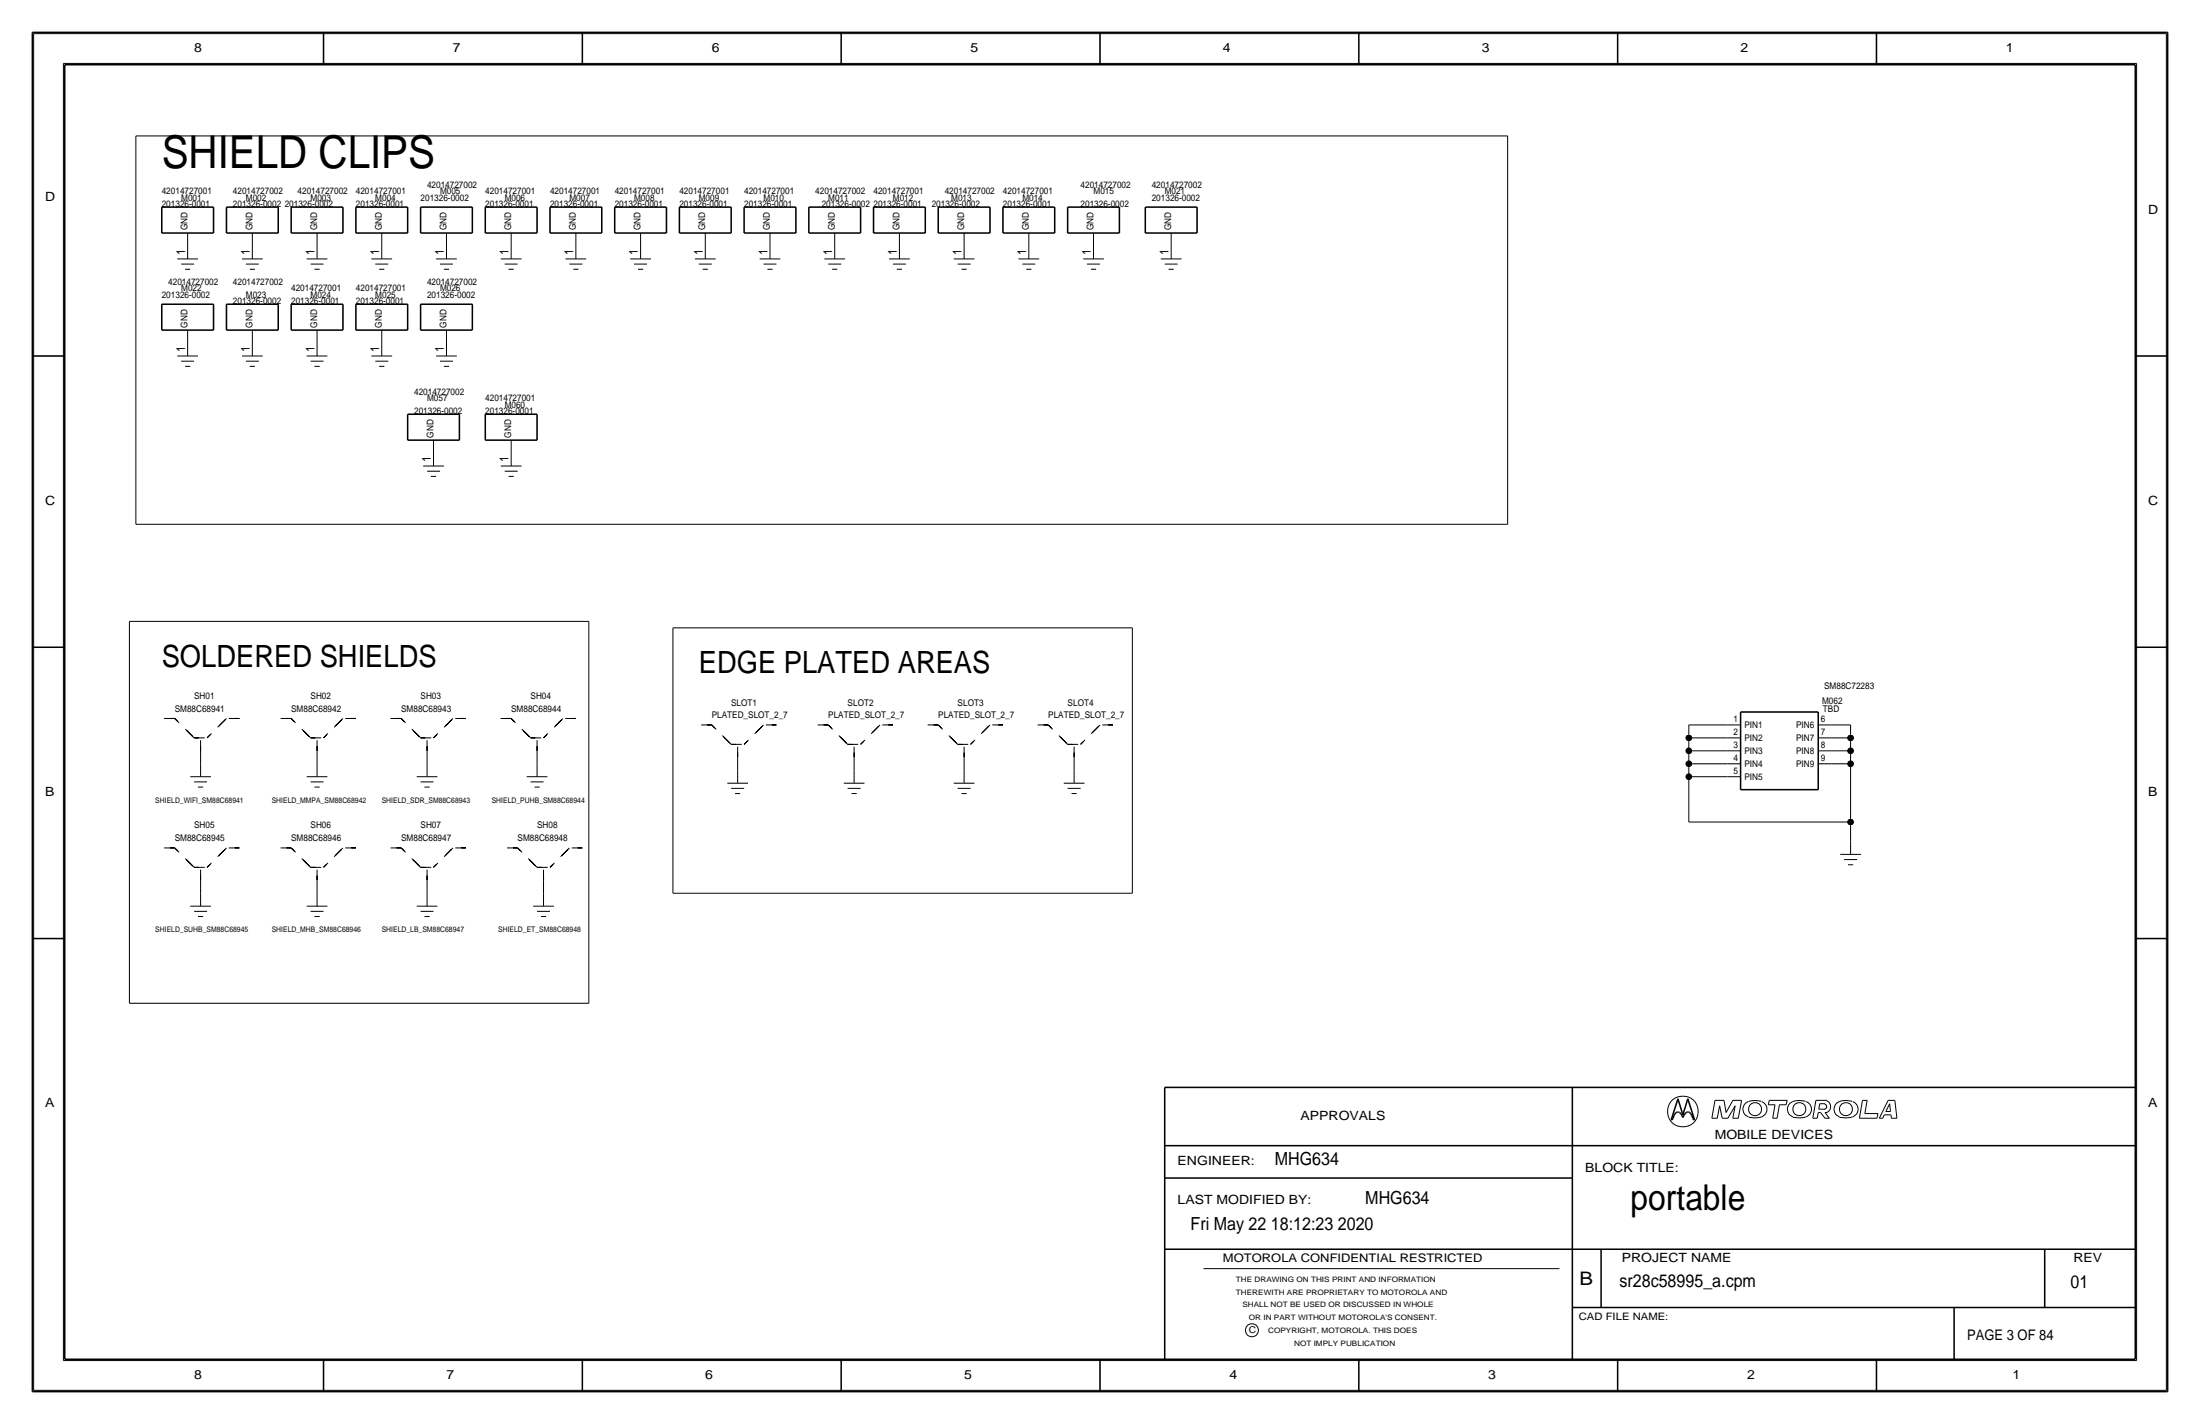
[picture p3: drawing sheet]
<svg xmlns="http://www.w3.org/2000/svg" width="432mm" height="279mm" viewBox="0 0 432 279" stroke-linecap="round" stroke-linejoin="round" font-family="sans-serif">
<g fill="none" stroke="#000" stroke-width=".2">
<path d="M6.6 6.6h418.6zM6.6 6.6v266.2zM12.4 12.4v254.6zM12.4 12.4h407zM419.4 12.4v254.6zM425.2 6.6v266.2zM26.7 26.7h269.2zM26.7 26.7v76.2zM295.9 26.7v76.2zM34.8 50.8h4.1zM35.6 51.8h2.5zM36.3 52.8h1z"/>
<path d="M36.8 48.3v2.5zM36.8 45.7v2.6zM47.5 50.8h4.1zM48.3 51.8h2.5zM49 52.8h1zM49.5 48.3v2.5zM49.5 45.7v2.6zM60.2 50.8h4.1zM61 51.8h2.5zM61.7 52.8h1zM62.2 48.3v2.5zM62.2 45.7v2.6z"/>
<path d="M72.9 50.8h4.1zM73.7 51.8h2.5zM74.4 52.8h1zM74.9 48.3v2.5zM74.9 45.7v2.6zM85.6 50.8h4.1zM86.4 51.8h2.5zM87.1 52.8h1zM87.6 45.7v2.6zM87.6 48.3v2.5zM98.3 50.8h4.1zM99.1 51.8h2.5z"/>
<path d="M99.8 52.8h1zM100.3 48.3v2.5zM100.3 45.7v2.6zM111 50.8h4.1zM111.8 51.8h2.5zM112.5 52.8h1zM113 48.3v2.5zM113 45.7v2.6zM123.7 50.8h4.1zM124.5 51.8h2.5zM125.2 52.8h1zM125.7 48.3v2.5z"/>
<path d="M125.7 45.7v2.6zM136.4 50.8h4.1zM137.2 51.8h2.5zM137.9 52.8h1zM138.4 45.7v2.6zM138.4 48.3v2.5zM149.1 50.8h4.1zM149.9 51.8h2.5zM150.6 52.8h1zM151.1 48.3v2.5zM151.1 45.7v2.6zM161.8 50.8h4.1z"/>
<path d="M162.6 51.8h2.5zM163.3 52.8h1zM163.8 48.3v2.5zM163.8 45.7v2.6zM174.5 50.8h4.1zM175.3 51.8h2.5zM176 52.8h1zM176.5 48.3v2.5zM176.5 45.7v2.6zM187.2 50.8h4.1zM188 51.8h2.5zM188.7 52.8h1z"/>
<path d="M189.2 48.3v2.5zM189.2 45.7v2.6zM199.9 50.8h4.1zM200.7 51.8h2.5zM201.4 52.8h1zM201.9 48.3v2.5zM201.9 45.7v2.6zM212.6 50.8h4.1zM213.4 51.8h2.5zM214.1 52.8h1zM214.6 48.3v2.5zM214.6 45.7v2.6z"/>
<path d="M227.8 50.8h4.1zM228.6 51.8h2.5zM229.4 52.8h1zM229.9 45.7v2.6zM229.9 48.3v2.5zM34.8 69.8h4.1zM35.6 70.9h2.5zM36.3 71.9h1zM36.8 67.3v2.5zM36.8 64.8v2.5zM47.5 69.8h4.1zM48.3 70.9h2.5z"/>
<path d="M49 71.9h1zM49.5 67.3v2.5zM49.5 64.8v2.5zM60.2 69.8h4.1zM61 70.9h2.5zM61.7 71.9h1zM62.2 67.3v2.5zM62.2 64.8v2.5zM72.9 69.8h4.1zM73.7 70.9h2.5zM74.4 71.9h1zM74.9 67.3v2.5z"/>
<path d="M74.9 64.8v2.5zM85.6 69.8h4.1zM86.4 70.9h2.5zM87.1 71.9h1zM87.6 67.3v2.5zM87.6 64.8v2.5zM83.1 91.4h4zM83.8 92.5h2.6zM84.6 93.5h1zM85.1 88.9v2.5zM85.1 86.4v2.5zM98.3 91.4h4.1z"/>
<path d="M99.1 92.5h2.5zM99.8 93.5h1zM100.3 86.4v2.5zM100.3 88.9v2.5zM26.7 102.9h269.2zM25.4 121.9v74.9zM25.4 121.9h90.2zM115.6 121.9v74.9zM132.1 123.2h90.1zM132.1 123.2v52.1zM222.2 123.2v52.1zM37.3 152.4h4.1z"/>
<path d="M38.1 153.4h2.5zM38.9 154.4h1zM39.4 147.3v2.6zM39.4 149.9v2.5zM60.2 152.4h4.1zM61 153.4h2.5zM61.7 154.4h1zM62.2 149.9v2.5zM62.2 147.3v2.6zM81.8 152.4h4.1zM82.5 153.4h2.6zM83.3 154.4h1z"/>
<path d="M83.8 147.3v2.6zM83.8 149.9v2.5zM103.4 152.4h4zM104.1 153.4h2.6zM104.9 154.4h1zM105.4 147.3v2.6zM105.4 149.9v2.5zM142.7 153.7h4.1zM143.5 154.7h2.5zM144.3 155.7h1zM144.8 148.6v2.5zM144.8 151.1v2.6z"/>
<path d="M165.6 153.7h4.1zM166.4 154.7h2.5zM167.1 155.7h1zM167.6 148.6v2.5zM167.6 151.1v2.6zM187.2 153.7h4.1zM188 154.7h2.5zM188.7 155.7h1zM189.2 148.6v2.5zM189.2 151.1v2.6zM208.8 153.7h4.1zM209.6 154.7h2.5z"/>
<path d="M210.3 155.7h1zM210.8 148.6v2.5zM210.8 151.1v2.6zM331.5 142.2v2.6zM331.5 144.8v2.5zM331.5 147.3v2.6zM331.5 149.9v2.5zM331.5 152.4v8.9zM331.5 142.2h7.6zM331.5 144.8h7.6zM331.5 147.3h7.6zM331.5 149.9h7.6z"/>
<path d="M331.5 152.4h7.6zM339.1 149.9h2.5zM339.1 144.8h2.5zM339.1 142.2h2.5zM339.1 147.3h2.5zM339.1 152.4h2.5zM356.9 142.2h2.5zM356.9 144.8h2.5zM356.9 147.3h2.5zM356.9 149.9h2.5zM359.4 142.2h3.8zM359.4 149.9h3.8z"/>
<path d="M359.4 147.3h3.8zM359.4 144.8h3.8zM363.2 149.9v11.4zM363.2 147.3v2.6zM363.2 144.8v2.5zM363.2 142.2v2.6zM37.3 177.8h4.1zM38.1 178.8h2.5zM38.9 179.8h1zM39.4 175.3v2.5zM39.4 172.7v2.6zM60.2 177.8h4.1z"/>
<path d="M61 178.8h2.5zM61.7 179.8h1zM62.2 175.3v2.5zM62.2 172.7v2.6zM81.8 177.8h4.1zM82.5 178.8h2.6zM83.3 179.8h1zM83.8 172.7v2.6zM83.8 175.3v2.5zM104.6 177.8h4.1zM105.4 178.8h2.5zM106.2 179.8h1z"/>
<path d="M106.7 172.7v2.6zM106.7 175.3v2.5zM132.1 175.3h90.1zM331.5 161.3h31.7zM361.2 167.6h4.1zM361.9 168.7h2.6zM362.7 169.7h1zM363.2 161.3v3.8zM363.2 165.1v2.5zM25.4 196.8h90.2zM336 219.4h1.1zM336.6 215.9h1.8z"/>
<path d="M336.6 215.9l-.6 3.5zM337.5 217l-.4 2.4zM337.5 217l.5 2.4zM338 219.4h1.1zM338.4 215.9l.4 2.4zM340.1 219.4h1.1zM340.1 215.9h1.7zM340.1 215.9l-1.3 2.4zM340.6 217l-1.5 2.4zM340.6 217l-.5 2.4zM341.8 215.9l-.6 3.5zM343.1 216.2a1.6 1.6 0 0 0-1 1.5 1.6 1.6 0 0 0 1.1 1.5"/>
<path d="M345.7 216.1h-.2a4 4 0 0 0-2.3 .1M345.7 216.2a1.59 1.59 0 0 1 1.1 1.5 1.59 1.59 0 0 1-1.1 1.5l-1.4 .1-1.1-.1M347.1 216.8h1.3zM347.3 215.9l-.2 .9zM347.3 215.9h3.5zM347.9 219.4h.9zM348.4 216.8l-.5 2.6zM349.2 216.8l-.4 2.6zM349.2 216.8h1.4zM350.8 215.9l-.2 .9zM354.4 216.1a3.1 3.1 0 0 0-3.3 .7 1.62 1.62 0 0 0 .8 2.4M354.4 219.2l-1.4 .1-1.1-.1"/>
<path d="M354.5 216.2a1.59 1.59 0 0 1 1 1.5 1.59 1.59 0 0 1-1 1.5M355.8 219.4h.9zM356.4 215.9l-.6 3.5zM356.4 215.9h2.2zM356.9 218.3l-.2 1.1zM356.9 218.3h.4zM357 217.6h1.2zM357.2 216.6l-.2 1zM357.2 216.6h1zM357.3 218.3l.9 1.1zM358.1 216.7a.5 .5 0 0 1 .4 .4 .5 .5 0 0 1-.4 .5M358.2 219.4h.9z"/>
<path d="M358.2 218.3l.9 1.1zM358.2 218.3h.4zM358.5 216a1.24 1.24 0 0 1 .8 1.1 1.24 1.24 0 0 1-.8 1.2M363.5 216.1a3.1 3.1 0 0 0-3.3 .7 1.62 1.62 0 0 0 .8 2.4M363.6 219.2l-1.4 .1-1.2-.1M363.6 216.2a1.59 1.59 0 0 1 1.1 1.5 1.59 1.59 0 0 1-1.1 1.5M364.9 219.4h3.5zM365.6 215.9l-.7 3.5zM365.6 215.9h.9zM366 218.5h2.6zM366.5 215.9l-.5 2.6zM368.6 218.5l-.2 .9z"/>
<path d="M368.9 219.4h.6zM369.8 218.7h1.3zM369.8 218.7l-.3 .7zM370.1 218.1h.9zM370.6 215.9l-1.7 3.5zM370.6 215.9h1.3zM370.9 216.6l-.8 1.5zM370.9 216.6l.1 1.5zM371.1 218.7l.1 .7zM371.2 219.4h1.1zM371.9 215.9l.4 3.5zM236.2 248.9h69.9z"/>
<path d="M6.6 272.8h418.6zM12.4 267h407z"/>
<circle cx="330.3" cy="218.1" r="3"/>
<circle cx="344.5" cy="217.6" r="1.28"/>
<circle cx="353.2" cy="217.6" r="1.28"/>
<circle cx="362.3" cy="217.6" r="1.28"/>
<circle cx="245.7" cy="261" r="1.28"/>
</g>
<g fill="#000" stroke="#000" stroke-width=".2">
<circle cx="331.5" cy="147.3" r=".56"/>
<circle cx="331.5" cy="149.9" r=".56"/>
<circle cx="331.5" cy="144.8" r=".56"/>
<circle cx="331.5" cy="152.4" r=".56"/>
<circle cx="363.2" cy="147.3" r=".56"/>
<circle cx="363.2" cy="149.9" r=".56"/>
<circle cx="363.2" cy="144.8" r=".56"/>
<circle cx="363.2" cy="161.3" r=".56"/>
</g>
<g fill="none" stroke="#000" stroke-width=".3">
<path d="M6.3 6.4v266.7zM6.4 6.4h419zM12.7 12.7h406.4zM12.7 12.7v254zM63.5 6.4v6.3zM114.3 6.4v6.3zM165.1 6.4v6.3zM215.9 6.3v6.4zM266.7 6.4v6.3zM317.5 6.4v6.3zM368.3 6.4v6.3zM419.1 12.7v254z"/>
<path d="M425.4 6.4v266.7zM31.7 59.7v5.1zM31.7 40.6v5.1zM31.7 45.7h10.2zM31.8 59.7h10.1zM31.8 40.6h10.1zM41.9 59.7v5.1zM41.9 40.6v5.1zM44.4 59.7v5.1zM44.4 40.6v5.1zM44.4 45.7h10.2zM44.5 59.7h10.1z"/>
<path d="M44.5 40.6h10.1zM54.6 59.7v5.1zM54.6 40.6v5.1zM57.1 59.7v5.1zM57.1 40.6v5.1zM57.1 45.7h10.2zM57.2 59.7h10.1zM57.2 40.6h10.1zM67.3 59.7v5.1zM67.3 40.6v5.1zM69.8 59.7v5.1zM69.8 40.6v5.1z"/>
<path d="M69.8 45.7h10.2zM69.9 59.7h10.1zM69.9 40.6h10.1zM80 59.7v5.1zM80 40.6v5.1zM82.5 59.7h10.2zM82.5 40.6h10.2zM82.5 59.7v5.1zM82.5 40.6v5.1zM82.5 45.7h10.2zM92.7 59.7v5.1zM92.7 40.6v5.1z"/>
<path d="M95.2 40.6h10.2zM95.2 40.6v5.1zM95.2 45.7h10.2zM105.4 40.6v5.1zM107.9 40.6h10.2zM107.9 40.6v5.1zM107.9 45.7h10.2zM118.1 40.6v5.1zM120.6 40.6h10.2zM120.6 40.6v5.1zM120.6 45.7h10.2zM130.8 40.6v5.1z"/>
<path d="M133.3 40.6h10.2zM133.3 40.6v5.1zM133.3 45.7h10.2zM143.5 40.6v5.1zM146 40.6h10.2zM146 40.6v5.1zM146 45.7h10.2zM156.2 40.6v5.1zM158.7 40.6h10.2zM158.7 40.6v5.1zM158.7 45.7h10.2zM168.9 40.6v5.1z"/>
<path d="M171.4 40.6h10.2zM171.4 40.6v5.1zM171.4 45.7h10.2zM181.6 40.6v5.1zM184.1 40.6h10.2zM184.1 40.6v5.1zM184.1 45.7h10.2zM194.3 40.6v5.1zM196.8 40.6h10.2zM196.8 40.6v5.1zM196.8 45.7h10.2zM207 40.6v5.1z"/>
<path d="M209.5 40.6h10.2zM209.5 40.6v5.1zM209.5 45.7h10.2zM219.7 40.6v5.1zM224.8 40.6h10.1zM224.8 40.6v5.1zM224.8 45.7h10.2zM234.9 40.6v5.1zM6.3 69.8h6.4zM31.7 64.8h10.2zM44.4 64.8h10.2zM57.1 64.8h10.2z"/>
<path d="M69.8 64.8h10.2zM82.5 64.8h10.2zM419.1 69.8h6.3zM80 81.3v5.1zM80 86.4h10.2zM80 81.3h10.2zM90.2 81.3v5.1zM95.2 81.3h10.2zM95.2 81.3v5.1zM95.2 86.4h10.2zM105.4 81.3v5.1zM6.3 127h6.4z"/>
<path d="M341.6 139.7h15.3zM341.6 139.7v15.2zM356.9 139.7v15.2zM419.1 127h6.3zM341.6 154.9h15.3zM6.3 184.1h6.4zM419.1 184.1h6.3zM228.6 213.4v53.3zM228.6 213.4h190.5zM308.6 213.4v53.3zM328 219.7h.2zM328.4 219.4l-.2 .3z"/>
<path d="M328.6 218.8l-.2 .6zM328.8 218.5l-.2 .3zM329 218.3l.2-.1zM329 218.3l-.2 .2zM329.2 218.2h.2zM329.3 215.6l-1.3 4.1zM329.3 215.6l1 3.1zM329.4 218.2l.2 .1zM329.6 218.3l.3 .2zM329.9 218.5l.2 .3zM330.1 218.8l.2 .5zM330.5 218.8l-.2 .5z"/>
<path d="M330.8 218.5l-.3 .3zM331 218.3l-.2 .2zM331 218.3l.2-.1zM331.2 218.2h.2zM331.3 215.6l1.3 4.1zM331.3 215.6l-1 3.1zM331.4 218.2l.2 .1zM331.6 218.3l.2 .2zM331.8 218.5l.2 .3zM332 218.8l.3 .6zM332.3 219.4l.1 .3zM332.4 219.7h.2z"/>
<path d="M228.6 231.1h80zM228.6 224.8h190.5zM228.6 245.1h190.5zM308.6 256.5h110.5zM314.2 245.1v11.4zM383.5 256.5v10.2zM401.3 245.1v11.4zM6.4 273h419zM12.7 266.7h406.4zM63.5 266.7v6.4zM114.3 266.7v6.4zM165.1 266.7v6.4z"/>
<path d="M215.9 266.7v6.3zM266.7 266.7v6.4zM317.5 266.7v6.4zM368.3 266.7v6.4z"/>
</g>
<g fill="none" stroke="#000" stroke-width=".2" stroke-dasharray="2.1" stroke-linecap="butt">
<path d="M31.7 141h2.6zM34.3 141l3.8 3.8zM38.1 144.8h2.5zM39.4 144.8v2.5zM44.4 141h2.6zM44.4 141l-3.8 3.8zM54.6 141h2.5zM57.2 141l3.8 3.8zM61 144.8h2.5zM62.2 144.8v2.5zM67.3 141h2.5zM67.3 141l-3.8 3.8z"/>
<path d="M76.2 141h2.5zM78.7 141l3.8 3.8zM82.5 144.8h2.6zM83.8 144.8v2.5zM88.9 141l-3.8 3.8zM88.9 141h2.5zM97.8 141h2.5zM100.3 141l3.8 3.8zM104.1 144.8h2.6zM105.4 144.8v2.5zM110.5 141h2.5zM110.5 141l-3.8 3.8z"/>
<path d="M137.2 142.2h2.5zM139.7 142.2l3.8 3.8zM143.5 146h2.5zM144.8 146.1v2.5zM149.9 142.2l-3.9 3.9zM149.9 142.2h2.5zM160 142.2h2.6zM162.6 142.2l3.8 3.8zM166.4 146h2.5zM167.6 146.1v2.5zM172.7 142.2h2.6zM172.7 142.2l-3.8 3.9z"/>
<path d="M181.6 142.2h2.5zM184.1 142.2l3.9 3.8zM188 146h2.5zM189.2 146.1v2.5zM194.3 142.2l-3.8 3.9zM194.3 142.2h2.5zM203.2 142.2h2.5zM205.7 142.2l3.8 3.8zM209.5 146h2.6zM210.8 146.1v2.5zM215.9 142.2l-3.8 3.9zM215.9 142.2h2.5z"/>
<path d="M31.7 166.4h2.6zM34.3 166.4l3.8 3.8zM38.1 170.2h2.5zM39.4 170.2v2.5zM44.4 166.4h2.6zM44.4 166.4l-3.8 3.8zM54.6 166.4h2.5zM57.2 166.4l3.8 3.8zM61 170.2h2.5zM62.2 170.2v2.5zM67.3 166.4h2.5zM67.3 166.4l-3.8 3.8z"/>
<path d="M76.2 166.4h2.5zM78.7 166.4l3.8 3.8zM82.5 170.2h2.6zM83.8 170.2v2.5zM88.9 166.4l-3.8 3.8zM88.9 166.4h2.5zM99.1 166.4h2.5zM101.6 166.4l3.8 3.8zM105.4 170.2h2.5zM106.7 170.2v2.5zM111.8 166.4l-3.9 3.8zM111.8 166.4h2.5z"/>
</g>
<text font-size="8.9" x="31.7" y="33">SHIELD CLIPS</text>
<text font-size="7" x="320" y="237.5">portable</text>
<g font-size="6">
<text x="31.7" y="130.8">SOLDERED SHIELDS</text>
<text x="137.2" y="132.1">EDGE PLATED AREAS</text>
</g>
<text font-size="3.7" x="310" y="252.1">B</text>
<g font-size="3.5">
<text x="250.2" y="228.6">MHG634</text>
<text x="268" y="236.2">MHG634</text>
<text x="233.7" y="241.3">Fri May 22 18:12:23 2020</text>
<text x="317.9" y="252.6">sr28c58995_a.cpm</text>
<text x="406.4" y="252.7">01</text>
</g>
<text font-size="2.9" x="386.1" y="262.9">PAGE 3 OF 84</text>
<g font-size="2.5">
<text x="38.1" y="10.2">8</text>
<text x="88.9" y="10.2">7</text>
<text x="139.7" y="10.2">6</text>
<text x="190.5" y="10.2">5</text>
<text x="240" y="10.2">4</text>
<text x="290.8" y="10.2">3</text>
<text x="341.6" y="10.2">2</text>
<text x="393.7" y="10.2">1</text>
<text x="8.9" y="39.4">D</text>
<text x="421.6" y="41.9">D</text>
<text x="8.9" y="99.1">C</text>
<text x="421.6" y="99.1">C</text>
<text x="8.9" y="156.2">B</text>
<text x="421.6" y="156.2">B</text>
<text x="8.9" y="217.2">A</text>
<text x="255.3" y="219.7">APPROVALS</text>
<text x="421.6" y="217.2">A</text>
<text x="336.5" y="223.5">MOBILE DEVICES</text>
<text x="231.1" y="228.6">ENGINEER:</text>
<text x="311.1" y="229.9">BLOCK TITLE:</text>
<text x="231.1" y="236.2">LAST MODIFIED BY:</text>
<text x="318.3" y="247.5">PROJECT NAME</text>
<text x="407" y="247.6">REV</text>
<text x="38.1" y="270.5">8</text>
<text x="87.6" y="270.5">7</text>
<text x="138.4" y="270.5">6</text>
<text x="189.2" y="270.5">5</text>
<text x="241.3" y="270.5">4</text>
<text x="292.1" y="270.5">3</text>
<text x="342.9" y="270.5">2</text>
<text x="395" y="270.5">1</text>
</g>
<g font-size="2.4">
<text x="36.3" y="50" transform="rotate(-90 36.3 50)">1</text>
<text x="49" y="50" transform="rotate(-90 49 50)">1</text>
<text x="61.7" y="50" transform="rotate(-90 61.7 50)">1</text>
<text x="74.4" y="50" transform="rotate(-90 74.4 50)">1</text>
<text x="87.1" y="50" transform="rotate(-90 87.1 50)">1</text>
<text x="99.8" y="50" transform="rotate(-90 99.8 50)">1</text>
<text x="112.5" y="50" transform="rotate(-90 112.5 50)">1</text>
<text x="125.2" y="50" transform="rotate(-90 125.2 50)">1</text>
<text x="137.9" y="50" transform="rotate(-90 137.9 50)">1</text>
<text x="150.6" y="50" transform="rotate(-90 150.6 50)">1</text>
<text x="163.3" y="50" transform="rotate(-90 163.3 50)">1</text>
<text x="176" y="50" transform="rotate(-90 176 50)">1</text>
<text x="188.7" y="50" transform="rotate(-90 188.7 50)">1</text>
<text x="201.4" y="50" transform="rotate(-90 201.4 50)">1</text>
<text x="214.1" y="50" transform="rotate(-90 214.1 50)">1</text>
<text x="229.4" y="50" transform="rotate(-90 229.4 50)">1</text>
<text x="36.3" y="69" transform="rotate(-90 36.3 69)">1</text>
<text x="49" y="69" transform="rotate(-90 49 69)">1</text>
<text x="61.7" y="69" transform="rotate(-90 61.7 69)">1</text>
<text x="74.4" y="69" transform="rotate(-90 74.4 69)">1</text>
<text x="87.1" y="69" transform="rotate(-90 87.1 69)">1</text>
<text x="84.6" y="90.6" transform="rotate(-90 84.6 90.6)">1</text>
<text x="99.8" y="90.6" transform="rotate(-90 99.8 90.6)">1</text>
</g>
<text font-size="2.3" x="240" y="247.6">MOTOROLA CONFIDENTIAL RESTRICTED</text>
<text font-size="2" x="309.9" y="259.1">CAD FILE NAME:</text>
<g font-size="1.8">
<text x="31.8" y="38.1">42014727001</text>
<text x="31.8" y="40.6">201326-0001</text>
<text x="35.6" y="39.4">M001</text>
<text x="45.7" y="38.1">42014727002</text>
<text x="45.7" y="40.6">201326-0002</text>
<text x="48.3" y="39.4">M002</text>
<text x="55.9" y="40.6">201326-0002</text>
<text x="58.4" y="38.1">42014727002</text>
<text x="61" y="39.4">M003</text>
<text x="69.8" y="38.1">42014727001</text>
<text x="69.9" y="40.6">201326-0001</text>
<text x="73.7" y="39.4">M004</text>
<text x="82.6" y="39.4">201326-0002</text>
<text x="83.8" y="36.8">42014727002</text>
<text x="86.4" y="38.1">M005</text>
<text x="95.2" y="40.6">201326-0001</text>
<text x="95.3" y="38.1">42014727001</text>
<text x="99.1" y="39.4">M006</text>
<text x="108" y="40.6">201326-0001</text>
<text x="108" y="38.1">42014727001</text>
<text x="111.8" y="39.4">M007</text>
<text x="120.6" y="40.6">201326-0001</text>
<text x="120.6" y="38.1">42014727001</text>
<text x="124.5" y="39.4">M008</text>
<text x="133.3" y="40.6">201326-0001</text>
<text x="133.4" y="38.1">42014727001</text>
<text x="137.2" y="39.4">M009</text>
<text x="146" y="40.6">201326-0001</text>
<text x="146" y="38.1">42014727001</text>
<text x="149.9" y="39.4">M010</text>
<text x="160" y="38.1">42014727002</text>
<text x="161.3" y="40.6">201326-0002</text>
<text x="162.6" y="39.4">M011</text>
<text x="171.4" y="40.6">201326-0001</text>
<text x="171.4" y="38.1">42014727001</text>
<text x="175.3" y="39.4">M012</text>
<text x="182.9" y="40.6">201326-0002</text>
<text x="185.4" y="38.1">42014727002</text>
<text x="186.7" y="39.4">M013</text>
<text x="196.8" y="40.6">201326-0001</text>
<text x="196.8" y="38.1">42014727001</text>
<text x="200.7" y="39.4">M014</text>
<text x="212.1" y="40.6">201326-0002</text>
<text x="212.1" y="36.8">42014727002</text>
<text x="214.6" y="38.1">M015</text>
<text x="226.1" y="36.8">42014727002</text>
<text x="226.1" y="39.4">201326-0002</text>
<text x="228.6" y="38.1">M021</text>
<text x="36.8" y="45.2" transform="rotate(-90 36.8 45.2)">GND</text>
<text x="49.5" y="45.2" transform="rotate(-90 49.5 45.2)">GND</text>
<text x="62.2" y="45.2" transform="rotate(-90 62.2 45.2)">GND</text>
<text x="74.9" y="45.2" transform="rotate(-90 74.9 45.2)">GND</text>
<text x="87.6" y="45.2" transform="rotate(-90 87.6 45.2)">GND</text>
<text x="100.3" y="45.2" transform="rotate(-90 100.3 45.2)">GND</text>
<text x="113" y="45.2" transform="rotate(-90 113 45.2)">GND</text>
<text x="125.7" y="45.2" transform="rotate(-90 125.7 45.2)">GND</text>
<text x="138.4" y="45.2" transform="rotate(-90 138.4 45.2)">GND</text>
<text x="151.1" y="45.2" transform="rotate(-90 151.1 45.2)">GND</text>
<text x="163.8" y="45.2" transform="rotate(-90 163.8 45.2)">GND</text>
<text x="176.5" y="45.2" transform="rotate(-90 176.5 45.2)">GND</text>
<text x="189.2" y="45.2" transform="rotate(-90 189.2 45.2)">GND</text>
<text x="201.9" y="45.2" transform="rotate(-90 201.9 45.2)">GND</text>
<text x="214.6" y="45.2" transform="rotate(-90 214.6 45.2)">GND</text>
<text x="229.9" y="45.2" transform="rotate(-90 229.9 45.2)">GND</text>
<text x="31.8" y="58.4">201326-0002</text>
<text x="33" y="55.9">42014727002</text>
<text x="35.6" y="57.2">M022</text>
<text x="45.7" y="55.9">42014727002</text>
<text x="45.7" y="59.7">201326-0002</text>
<text x="48.3" y="58.4">M023</text>
<text x="57.2" y="59.7">201326-0001</text>
<text x="57.2" y="57.1">42014727001</text>
<text x="61" y="58.4">M024</text>
<text x="69.8" y="59.7">201326-0001</text>
<text x="69.9" y="57.2">42014727001</text>
<text x="73.7" y="58.4">M025</text>
<text x="83.8" y="55.9">42014727002</text>
<text x="83.8" y="58.4">201326-0002</text>
<text x="86.4" y="57.2">M026</text>
<text x="36.8" y="64.3" transform="rotate(-90 36.8 64.3)">GND</text>
<text x="49.5" y="64.3" transform="rotate(-90 49.5 64.3)">GND</text>
<text x="62.2" y="64.3" transform="rotate(-90 62.2 64.3)">GND</text>
<text x="74.9" y="64.3" transform="rotate(-90 74.9 64.3)">GND</text>
<text x="87.6" y="64.3" transform="rotate(-90 87.6 64.3)">GND</text>
<text x="81.3" y="77.5">42014727002</text>
<text x="81.3" y="81.3">201326-0002</text>
<text x="83.8" y="78.7">M057</text>
<text x="95.3" y="81.3">201326-0001</text>
<text x="95.3" y="78.7">42014727001</text>
<text x="99.1" y="80">M060</text>
<text x="85.1" y="85.9" transform="rotate(-90 85.1 85.9)">GND</text>
<text x="100.3" y="85.9" transform="rotate(-90 100.3 85.9)">GND</text>
<text x="38.1" y="137.2">SH01</text>
<text x="61" y="137.2">SH02</text>
<text x="82.6" y="137.2">SH03</text>
<text x="104.1" y="137.2">SH04</text>
<text x="358" y="135.1">SM88C72283</text>
<text x="34.3" y="139.7">SM88C68941</text>
<text x="57.2" y="139.7">SM88C68942</text>
<text x="78.7" y="139.7">SM88C68943</text>
<text x="100.3" y="139.7">SM88C68944</text>
<text x="139.7" y="141">PLATED_SLOT_2_7</text>
<text x="143.5" y="138.4">SLOT1</text>
<text x="162.6" y="141">PLATED_SLOT_2_7</text>
<text x="166.4" y="138.4">SLOT2</text>
<text x="184.1" y="141">PLATED_SLOT_2_7</text>
<text x="188" y="138.4">SLOT3</text>
<text x="205.7" y="141">PLATED_SLOT_2_7</text>
<text x="209.6" y="138.4">SLOT4</text>
<text x="340.2" y="141.7">1</text>
<text x="342.4" y="142.8">PIN1</text>
<text x="352.5" y="142.9">PIN6</text>
<text x="357.4" y="141.7">6</text>
<text x="357.6" y="138.2">M062</text>
<text x="357.8" y="139.7">TBD</text>
<text x="340.2" y="149.4">4</text>
<text x="340.2" y="146.8">3</text>
<text x="340.2" y="144.3">2</text>
<text x="342.4" y="145.4">PIN2</text>
<text x="342.4" y="147.9">PIN3</text>
<text x="352.5" y="147.9">PIN8</text>
<text x="352.5" y="145.4">PIN7</text>
<text x="357.4" y="149.4">9</text>
<text x="357.4" y="146.8">8</text>
<text x="357.4" y="144.3">7</text>
<text x="340.2" y="151.9">5</text>
<text x="342.4" y="153">PIN5</text>
<text x="342.4" y="150.5">PIN4</text>
<text x="352.5" y="150.5">PIN9</text>
<text x="34.3" y="165.1">SM88C68945</text>
<text x="38.1" y="162.6">SH05</text>
<text x="57.1" y="165.1">SM88C68946</text>
<text x="61" y="162.6">SH06</text>
<text x="78.7" y="165.1">SM88C68947</text>
<text x="82.6" y="162.6">SH07</text>
<text x="101.6" y="165.1">SM88C68948</text>
<text x="105.4" y="162.6">SH08</text>
<text x="245.1" y="261.6">C</text>
</g>
<g font-size="1.5">
<text x="30.5" y="157.5">SHIELD_WIFI_SM88C68941</text>
<text x="53.3" y="157.5">SHIELD_MMPA_SM88C68942</text>
<text x="74.9" y="157.5">SHIELD_SDR_SM88C68943</text>
<text x="96.5" y="157.5">SHIELD_PUHB_SM88C68944</text>
<text x="30.5" y="182.9">SHIELD_SUHB_SM88C68945</text>
<text x="53.3" y="182.9">SHIELD_MHB_SM88C68946</text>
<text x="74.9" y="182.9">SHIELD_LB_SM88C68947</text>
<text x="97.8" y="182.9">SHIELD_ET_SM88C68948</text>
<text x="242.6" y="251.5">THE DRAWING ON THIS PRINT AND INFORMATION</text>
<text x="242.6" y="254">THEREWITH ARE PROPRIETARY TO MOTOROLA AND</text>
<text x="243.8" y="256.5">SHALL NOT BE USED OR DISCUSSED IN WHOLE</text>
<text x="245.1" y="259.1">OR IN PART WITHOUT MOTOROLA'S CONSENT.</text>
<text x="248.9" y="261.6">COPYRIGHT, MOTOROLA. THIS DOES</text>
<text x="254" y="264.2">NOT IMPLY PUBLICATION</text>
</g>
</svg>
